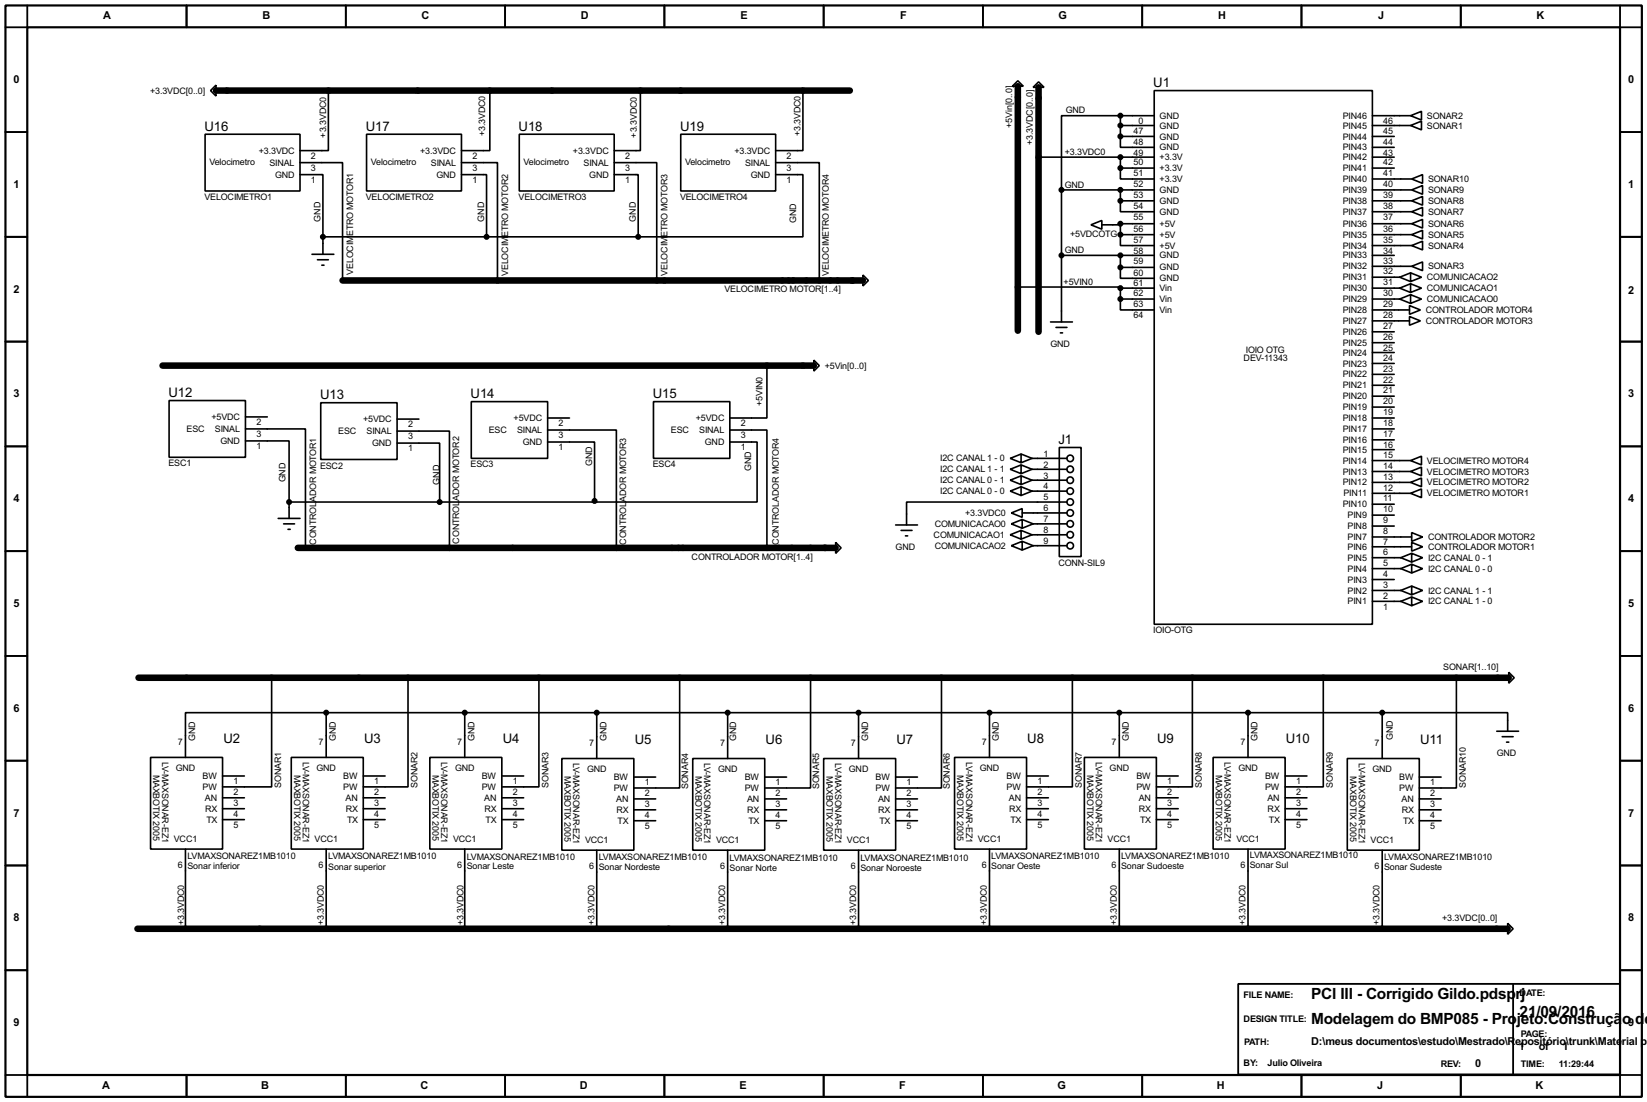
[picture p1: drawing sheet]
<svg xmlns="http://www.w3.org/2000/svg" width="383mm" height="256mm" viewBox="0 0 383 256" stroke-linecap="round" stroke-linejoin="round" font-family="sans-serif">
<path d="M1.3 1.3h381v254h-381zM6.3 6.3h370.9v243.9h-370.9z" fill="none" stroke="#000" stroke-width=".51"/>
<g fill="none" stroke="#000" stroke-width=".42">
<path d="M6.3 1.3v5h-5M43.4 1.3v5M80.5 1.3v5M117.6 1.3v5M154.7 1.3v5M191.8 1.3v5M228.9 1.3v5M265.9 1.3v5M303 1.3v5M340.1 1.3v5M377.2 1.3v5h5.1M1.3 30.7h5"/>
<path d="M377.2 30.7h5.1M1.3 55.1h5M377.2 55.1h5.1M1.3 79.5h5M377.2 79.5h5.1M1.3 103.9h5M377.2 103.9h5.1M1.3 128.3h5M377.2 128.3h5.1M1.3 152.7h5M377.2 152.7h5.1M1.3 177h5"/>
<path d="M377.2 177h5.1M1.3 201.4h5M377.2 201.4h5.1M1.3 225.8h5M288.3 229h88.9v21.1h-88.9zM352.3 229v21.1M377.2 225.8h5.1M1.3 250.2h5v5.1M43.4 250.2v5.1M80.5 250.2v5.1M117.6 250.2v5.1M154.7 250.2v5.1"/>
<path d="M191.8 250.2v5.1M228.9 250.2v5.1M265.9 250.2v5.1M303 250.2v5.1M340.1 250.2v5.1M382.3 250.2h-5.1v5.1"/>
</g>
<path d="M50.3 21.1h147.6M237 20.1v56.9M241.8 20.3v56.9M79.8 65.3h121.1M37.8 85.1h151.7M69.3 127.5h125.3M32.3 157.7h319M32 216.2h319" fill="none" stroke="#000" stroke-width="1.5"/>
<g fill="#000">
<circle cx="198.4" cy="65.3" r=".76"/>
<circle cx="192" cy="127.5" r=".76"/>
</g>
<g fill="none" stroke="#000" stroke-width=".38">
<path d="M50.3 19.8v2.6l-1.3-1.3zM237 18.8l1.3 1.3h-2.6zM241.8 19l1.3 1.3h-2.6zM47.8 31.2h22v13.2h-22zM69.8 37.8h10v27.5M76.5 21.1v14h-6.7M85.3 31.2h22.1v13.2h-22.1zM107.4 37.8h8.4v27.5M114 21.1v14h-6.6M120.9 31.2h22.1v13.2h-22.1zM143 37.8h9.9v27.5M149.1 21.1v14h-6.1"/>
<path d="M158.5 31.2h22.1v13.2h-22.1zM180.6 37.8h10.2v27.5M186.9 21.1v14h-6.3M241.8 36.6h26.9M260.9 39.1v2.6h7.8M260.9 31.7v2.6h7.8M260.9 26.9h-13.8v17.3M260.9 26.9v4.8M260.9 36.6v2.5M260.9 39.1h7.8M260.9 31.7h7.8M260.9 29.2h7.8"/>
<path d="M260.9 26.9h7.8M268.7 21.1h50.8v124.2h-50.8zM319.5 39.1h5.1M319.5 36.6h5.1M319.5 31.7h5.1M319.5 29.2h8.9M319.5 26.9h8.9M319.5 34.3h5.1M328.4 29.2l2.6-1v2zM328.4 26.9l2.6-1v2zM69.8 40.6h5.4v14.5M72.6 59.2h5.1"/>
<path d="M75.2 55.1v4.1M75.2 55.1h73.4M107.4 40.6h5.9v14.5M143 40.6h5.6v14.5M180.6 40.6h6.3v14.5h-38.3M247.1 59.4h21.6M247.1 44.2h21.6M247.1 44.2v30.7M254 52.3l2.5-1v2zM260.9 46.7v2.6h7.8M260.9 54.6v2.5h7.8M260.9 52.1h-.6v.2h-3.8"/>
<path d="M260.9 44.2v2.5M260.9 52.1v2.5M260.9 59.4v2.8M260.9 46.7h7.8M260.9 54.6h7.8M260.9 52.1h7.8M319.5 59.4h5.1M319.5 46.7h9.2M319.5 44.2h9.2M319.5 57.1h9.2M319.5 41.7h9.2M319.5 49.3h9.2"/>
<path d="M319.5 54.6h9.2M319.5 52.1h9.2M328.7 57.1l2.5-1v2.1zM328.7 44.2l2.5-1v2zM328.7 41.7l2.5-1.1v2.1zM328.7 49.3l2.5-1v2zM328.7 46.7l2.5-1v2.1zM328.7 54.6l2.5-1v2zM328.7 52.1l2.5-1v2zM73.9 60.5h2.6M74.9 61.7h.5M200.9 64l1.3 1.3-1.3 1.2z"/>
<path d="M237 66.8h23.9v.3M244.6 74.9h5.1M245.9 76.2h2.5M246.9 77.5h.5M260.9 69.6v2.5h7.8M260.9 62.2v2.6h7.8M260.9 69.6h7.8M260.9 62.2h7.8M260.9 67.1v2.5M260.9 67.1h7.8M319.5 69.6h6.4M319.5 62h9.2"/>
<path d="M319.5 67.1h6.4M319.5 64.5h6.4M319.5 72.1h8.7M319.5 74.7h8.7M319.5 79.8h5.1M319.5 77.2h5.1M325.9 67.1l2.5 1M325.9 69.6l2.5 1M325.9 64.5l2.5 1M328.2 71.1l2.5 1-2.5 1.1zM328.2 73.7l2.5 1-2.5 1zM328.4 66l2.6 1.1-2.6 1z"/>
<path d="M328.4 68.6l2.6 1-2.6 1zM328.4 63.5l2.6 1-2.6 1zM328.4 66l-2.5 1.1M328.4 68.6l-2.5 1M328.4 63.5l-2.5 1M328.7 62l2.5-1v2zM39.4 93.2h17.7v13.2h-17.7zM57.1 99.8h14v27.7h-1.8M57.1 97h5.1M74.7 93.7h17.8v13.2h-17.8zM92.5 97.5h5M109.7 93.5h17.8v13.2h-17.8z"/>
<path d="M127.5 97.3h5.1M152.1 93.5h17.8v13.2h-17.8zM178.6 85.1v12.2h-8.7M189.5 83.8l1.3 1.3-1.3 1.3zM319.5 99.8h5.1M319.5 97.3h5.1M319.5 94.7h5.1M319.5 92.2h5.1M319.5 87.1h5.1M319.5 84.6h5.1M319.5 82h5.1M319.5 89.7h5.1"/>
<path d="M57.1 102.6h10.2v14.2M67.3 116.8v3.8M67.3 116.8h35.1M92.5 103.1h9.9v13.7M92.5 100.3h12.1v27.2M127.5 102.9h10.9v13.7M127.5 100.1h16v27.4M138.4 116.6v.2h-36M169.9 102.9h6.4v13.9h-37.9v-.2M169.9 100.1h8.7v27.4M235.2 106.7l2.5-1v2zM235.2 109.2l2.5-1v2z"/>
<path d="M235.2 114.3l2.5-1v2zM235.2 111.8l2.5-1.1v2.1zM235.5 119.4l2.5-1v2zM237.7 105.7l2.6 1M237.7 108.2l2.6 1M237.7 113.3l2.6 1M237.7 110.7l2.6 1.1M238 119.4h10.4M240.3 106.7h8.1M240.3 109.2h8.1M240.3 111.8h8.1M240.3 114.3h8.1"/>
<path d="M240.3 106.7l-2.6 1M240.3 109.2l-2.6 1M240.3 114.3l-2.6 1M240.3 111.8l-2.6 1M246.6 104.1h5.1v25.4h-5.1zM248.4 116.8h-37.3v5.4M319.5 107.2h8.9M319.5 109.7h8.9M319.5 112.3h8.9M319.5 114.8h8.9M319.5 119.9h5.1M319.5 117.3h5.1"/>
<path d="M319.5 104.6h5.1M319.5 102.4h5.1M328.4 107.2l2.6-1v2zM328.4 109.7l2.6-1v2zM328.4 112.3l2.6-1v2zM328.4 114.8l2.6-1v2zM64.8 120.6h5M66 121.9h2.6M67.1 123.2h.5M194.6 126.2l1.2 1.3-1.2 1.3zM208.5 122.2h5.1M209.8 123.4h2.5"/>
<path d="M210.8 124.7h.5M235.2 124.5l2.5-1.1v2.1zM235.5 127l2.5-1v2zM235.5 121.9l2.5-1v2zM237.7 123.4l2.6 1.1M238 126l2.5 1M238 120.9l2.5 1M240.3 124.5h8.1M240.3 124.5l-2.6 1M240.5 121.9h7.9M240.5 127h7.9M240.5 127l-2.5 1"/>
<path d="M240.5 121.9l-2.5 1M319.5 140h6.6M319.5 137.4h6.6M319.5 132.3h6.6M319.5 129.8h6.6M319.5 125h9.2M319.5 127.3h9.2M319.5 122.4h5.1M319.5 134.9h5.1M326.1 140l2.6 1M326.1 137.4l2.6 1M326.1 132.3l2.6 1"/>
<path d="M326.1 129.8l2.6 1M328.7 138.9l2.5 1.1-2.5 1zM328.7 136.4l2.5 1-2.5 1zM328.7 131.3l2.5 1-2.5 1zM328.7 128.8l2.5 1-2.5 1zM328.7 124l2.5 1-2.5 1zM328.7 126.2l2.5 1.1-2.5 1zM328.7 138.9l-2.6 1.1M328.7 136.4l-2.6 1M328.7 131.3l-2.6 1M328.7 128.8l-2.6 1M63.2 157.7v25.4h-11.4"/>
<path d="M95 157.7v25.4h-10.4M125.5 157.7v25.4h-8.7M158.2 157.7v25.7h-10.6M188.7 157.7v25.7h-10.6M219.2 157.7v25.7h-10.7M249.7 157.7v25.4h-10.7M277.6 157.7v25.4h-8.4M308.1 157.7v25.4h-8.9M339.1 157.7v25.7h-8.6M351.3 156.5l1.3 1.2-1.3 1.3zM35.1 176.3h16.7v21.3h-16.7zM67.8 176.3h16.8v21.3h-16.8z"/>
<path d="M75.9 165.9h-32.7v10.4M75.9 165.9v10.4M75.9 165.9h245.9M100.1 176.3h16.7v21.3h-16.7zM108.2 165.9v10.4M130.8 176.5h16.8v21.4h-16.8zM138.9 165.9v10.6M161.3 176.5h16.8v21.4h-16.8zM169.4 165.9v10.6M191.8 176.5h16.7v21.4h-16.7zM199.9 165.9v10.6M222.2 176.3h16.8v21.3h-16.8z"/>
<path d="M230.4 165.9v10.4M252.5 176.3h16.7v21.3h-16.7zM260.6 165.9v10.4M282.4 176.3h16.8v21.3h-16.8zM290.6 165.9v10.4M313.7 176.5h16.8v21.4h-16.8zM321.8 165.9h29.2v4.3M321.8 165.9v10.6M348.5 170.2h5.1M349.8 171.4h2.5M350.8 172.7h.5M43.2 197.6v18.6"/>
<path d="M51.8 190.8h5.1M51.8 188.2h5.1M51.8 185.7h5.1M51.8 180.6h5.1M75.9 197.6v18.6M84.6 190.8h5.1M84.6 188.2h5.1M84.6 185.7h5.1M84.6 180.6h5.1M108.2 197.6v18.6M116.8 190.8h5.1M116.8 188.2h5.1"/>
<path d="M116.8 185.7h5.1M116.8 180.6h5.1M138.9 197.9v18.3M147.6 191h5.1M147.6 188.5h5.1M147.6 185.9h5.1M147.6 180.8h5.1M169.4 197.9v18.3M178.1 191h5M178.1 188.5h5M178.1 185.9h5M178.1 180.8h5"/>
<path d="M199.9 197.9v18.3M208.5 191h5.1M208.5 188.5h5.1M208.5 185.9h5.1M208.5 180.8h5.1M230.4 197.6v18.6M239 190.8h5.1M239 188.2h5.1M239 185.7h5.1M239 180.6h5.1M260.6 197.6v18.6M269.2 190.8h5.1"/>
<path d="M269.2 188.2h5.1M269.2 185.7h5.1M269.2 180.6h5.1M290.6 197.6v18.6M299.2 190.8h5.1M299.2 188.2h5.1M299.2 185.7h5.1M299.2 180.6h5.1M321.8 197.9v18.3M330.5 191h5M330.5 188.5h5M330.5 185.9h5"/>
<path d="M330.5 180.8h5M351 214.9l1.3 1.3-1.3 1.2z"/>
<circle cx="249.2" cy="109.2" r=".76"/>
<circle cx="249.2" cy="114.3" r=".76"/>
<circle cx="249.2" cy="116.8" r=".76"/>
<circle cx="249.2" cy="119.4" r=".76"/>
<circle cx="249.2" cy="106.7" r=".76"/>
<circle cx="249.2" cy="111.8" r=".76"/>
<circle cx="249.2" cy="127" r=".76"/>
<circle cx="249.2" cy="124.5" r=".76"/>
<circle cx="249.2" cy="121.9" r=".76"/>
</g>
<g fill="#000" stroke="#000" stroke-width=".38">
<circle cx="260.9" cy="36.6" r=".51"/>
<circle cx="260.9" cy="39.1" r=".51"/>
<circle cx="260.9" cy="31.7" r=".51"/>
<circle cx="260.9" cy="29.2" r=".51"/>
<circle cx="260.9" cy="26.9" r=".51"/>
<circle cx="75.2" cy="55.1" r=".51"/>
<circle cx="113.3" cy="55.1" r=".51"/>
<circle cx="148.6" cy="55.1" r=".51"/>
<circle cx="247.1" cy="59.4" r=".51"/>
<circle cx="247.1" cy="44.2" r=".51"/>
<circle cx="260.9" cy="44.2" r=".51"/>
<circle cx="260.9" cy="46.7" r=".51"/>
<circle cx="260.9" cy="59.4" r=".51"/>
<circle cx="260.9" cy="54.6" r=".51"/>
<circle cx="260.9" cy="52.1" r=".51"/>
<circle cx="260.9" cy="69.6" r=".51"/>
<circle cx="260.9" cy="67.1" r=".51"/>
<circle cx="260.9" cy="62.2" r=".51"/>
<circle cx="67.3" cy="116.8" r=".51"/>
<circle cx="102.4" cy="116.8" r=".51"/>
<circle cx="138.4" cy="116.6" r=".51"/>
<circle cx="75.9" cy="165.9" r=".51"/>
<circle cx="108.2" cy="165.9" r=".51"/>
<circle cx="138.9" cy="165.9" r=".51"/>
<circle cx="169.4" cy="165.9" r=".51"/>
<circle cx="199.9" cy="165.9" r=".51"/>
<circle cx="230.4" cy="165.9" r=".51"/>
<circle cx="260.6" cy="165.9" r=".51"/>
<circle cx="290.6" cy="165.9" r=".51"/>
<circle cx="321.8" cy="165.9" r=".51"/>
</g>
<g font-size="4">
<text x="305.3" y="232.5">PCI III - Corrigido Gildo.pdsp</text>
<text x="352.8" y="232.5">rj</text>
<text x="305.3" y="238.3">Modelagem do BMP085 - Pro</text>
<text x="353.1" y="238.3">jeto:Construçã</text>
<text x="353.8" y="236.6">21/09/2016</text>
<text x="377.7" y="238.3">o d</text>
<text x="382.9" y="238.3">e</text>
</g>
<g font-size="3.4">
<text x="268.5" y="20.3">U1</text>
<text x="47.6" y="30.4">U16</text>
<text x="85.2" y="30.4">U17</text>
<text x="120.7" y="30.4">U18</text>
<text x="158.3" y="30.4">U19</text>
<text x="39.2" y="92.4">U12</text>
<text x="74.5" y="92.9">U13</text>
<text x="109.6" y="92.7">U14</text>
<text x="152" y="92.7">U15</text>
<text x="246.4" y="103.3">J1</text>
<text x="52" y="172.9">U2</text>
<text x="84.8" y="172.9">U3</text>
<text x="117.1" y="172.9">U4</text>
<text x="147.8" y="173.1">U5</text>
<text x="178.3" y="173.1">U6</text>
<text x="208.7" y="173.1">U7</text>
<text x="239.2" y="172.9">U8</text>
<text x="269.4" y="172.9">U9</text>
<text x="299.4" y="172.9">U10</text>
<text x="330.6" y="173.1">U11</text>
</g>
<g font-size="2.8">
<text x="24" y="4.4">A</text>
<text x="61.1" y="4.4">B</text>
<text x="98.2" y="4.4">C</text>
<text x="135.3" y="4.4">D</text>
<text x="172.4" y="4.4">E</text>
<text x="209.6" y="4.4">F</text>
<text x="246.5" y="4.4">G</text>
<text x="283.6" y="4.4">H</text>
<text x="320.9" y="4.4">J</text>
<text x="357.8" y="4.4">K</text>
<text x="3.1" y="19.3">0</text>
<text x="379.1" y="19.3">0</text>
<text x="3.1" y="43.7">1</text>
<text x="379.1" y="43.7">1</text>
<text x="3.1" y="68.1">2</text>
<text x="379.1" y="68.4">2</text>
<text x="3.1" y="92.5">3</text>
<text x="379.1" y="92.5">3</text>
<text x="3.1" y="116.9">4</text>
<text x="379.1" y="116.9">4</text>
<text x="3.1" y="141.3">5</text>
<text x="379.1" y="141.3">5</text>
<text x="3.1" y="165.7">6</text>
<text x="379.1" y="165.7">6</text>
<text x="3.1" y="190">7</text>
<text x="379.1" y="190">7</text>
<text x="3.1" y="214.4">8</text>
<text x="379.1" y="214.4">8</text>
<text x="3.1" y="238.8">9</text>
<text x="379.1" y="238.8">9</text>
<text x="305.3" y="243.2">D:\meus documentos\estudo\Mestrado\R</text>
<text x="352.8" y="243.2">epositório\trunk\Mate</text>
<text x="353.7" y="244.3">1</text>
<text x="358.3" y="244.3">of</text>
<text x="363.8" y="244.3">1</text>
<text x="377.6" y="243.2">rial pe</text>
<text x="343.5" y="248.3">0</text>
<text x="23.8" y="253.5">A</text>
<text x="60.8" y="253.5">B</text>
<text x="97.9" y="253.5">C</text>
<text x="135" y="253.5">D</text>
<text x="172.2" y="253.5">E</text>
<text x="209.3" y="253.5">F</text>
<text x="246.2" y="253.5">G</text>
<text x="283.3" y="253.5">H</text>
<text x="320.6" y="253.5">J</text>
<text x="357.5" y="253.5">K</text>
</g>
<g font-size="2.4">
<text x="289.6" y="232.4">FILE NAME:</text>
<text x="353.8" y="231.9">DATE:</text>
<text x="289.6" y="237.8">DESIGN TITLE:</text>
<text x="289.7" y="243.2">PATH:</text>
<text x="354.1" y="241.3">PAGE:</text>
<text x="289.6" y="248.1">BY:</text>
<text x="295.1" y="248.1">Julio Oliveira</text>
<text x="335.4" y="248.2">REV:</text>
<text x="354.1" y="248.2">TIME:</text>
<text x="363" y="248.2">11:29:44</text>
</g>
<g font-size="2.3">
<text x="34.9" y="21.8">+3.3VDC[0..0]</text>
<text x="235.7" y="29.7" transform="rotate(-90 235.7 29.7)">+5Vin[0..0]</text>
<text x="248.2" y="26.4">GND</text>
<text x="265" y="28.8">0</text>
<text x="270" y="29.9">GND</text>
<text x="270" y="27.6">GND</text>
<text x="312.6" y="27.6">PIN46</text>
<text x="312.6" y="29.9">PIN45</text>
<text x="322.1" y="28.8">46</text>
<text x="332.2" y="29.9">SONAR1</text>
<text x="332.2" y="27.6">SONAR2</text>
<text x="60.2" y="35.8">+3.3VDC</text>
<text x="75.9" y="32" transform="rotate(-90 75.9 32)">+3.3VDC0</text>
<text x="97.8" y="35.8">+3.3VDC</text>
<text x="113" y="31.8" transform="rotate(-90 113 31.8)">+3.3VDC0</text>
<text x="133.4" y="35.8">+3.3VDC</text>
<text x="148.3" y="32" transform="rotate(-90 148.3 32)">+3.3VDC0</text>
<text x="171" y="35.8">+3.3VDC</text>
<text x="186.4" y="31.8" transform="rotate(-90 186.4 31.8)">+3.3VDC0</text>
<text x="240.5" y="33.8" transform="rotate(-90 240.5 33.8)">+3.3VDC[0..0]</text>
<text x="263.9" y="31.1">47</text>
<text x="263.9" y="33.7">48</text>
<text x="270" y="35">GND</text>
<text x="270" y="32.5">GND</text>
<text x="312.6" y="35">PIN43</text>
<text x="312.6" y="32.5">PIN44</text>
<text x="322.1" y="33.7">44</text>
<text x="322.1" y="31.1">45</text>
<text x="48.8" y="38.5">Velocimetro</text>
<text x="62.7" y="38.6">SINAL</text>
<text x="64.1" y="41.4">GND</text>
<text x="72.4" y="37">2</text>
<text x="72.4" y="39.8">3</text>
<text x="86.4" y="38.5">Velocimetro</text>
<text x="100.3" y="38.6">SINAL</text>
<text x="101.6" y="41.4">GND</text>
<text x="110" y="37">2</text>
<text x="110" y="39.8">3</text>
<text x="121.9" y="38.5">Velocimetro</text>
<text x="135.9" y="38.6">SINAL</text>
<text x="137.2" y="41.4">GND</text>
<text x="145.5" y="37">2</text>
<text x="145.5" y="39.8">3</text>
<text x="159.5" y="38.5">Velocimetro</text>
<text x="173.5" y="38.6">SINAL</text>
<text x="174.8" y="41.4">GND</text>
<text x="183.1" y="37">2</text>
<text x="183.1" y="39.8">3</text>
<text x="247.9" y="36">+3.3VDC0</text>
<text x="263.9" y="36.2">49</text>
<text x="263.9" y="38.5">50</text>
<text x="263.9" y="41">51</text>
<text x="270" y="37.3">+3.3V</text>
<text x="270" y="39.8">+3.3V</text>
<text x="312.6" y="39.8">PIN41</text>
<text x="312.6" y="37.3">PIN42</text>
<text x="322.1" y="41">41</text>
<text x="322.1" y="38.5">42</text>
<text x="322.1" y="36.2">43</text>
<text x="47.6" y="46.6">VELOCIMETRO1</text>
<text x="72.4" y="42.5">1</text>
<text x="85.2" y="46.6">VELOCIMETRO2</text>
<text x="110" y="42.5">1</text>
<text x="120.7" y="46.6">VELOCIMETRO3</text>
<text x="145.5" y="42.5">1</text>
<text x="158.3" y="46.6">VELOCIMETRO4</text>
<text x="183.1" y="42.5">1</text>
<text x="247.9" y="43.6">GND</text>
<text x="263.9" y="43.6">52</text>
<text x="263.9" y="46.1">53</text>
<text x="270" y="42.4">+3.3V</text>
<text x="270" y="44.9">GND</text>
<text x="270" y="47.5">GND</text>
<text x="312.6" y="47.5">PIN38</text>
<text x="312.6" y="42.4">PIN40</text>
<text x="312.6" y="44.9">PIN39</text>
<text x="322.1" y="43.6">40</text>
<text x="322.1" y="46.1">39</text>
<text x="332.5" y="44.9">SONAR9</text>
<text x="332.5" y="42.4">SONAR10</text>
<text x="332.5" y="47.5">SONAR8</text>
<text x="74.6" y="51.6" transform="rotate(-90 74.6 51.6)">GND</text>
<text x="112.7" y="51.6" transform="rotate(-90 112.7 51.6)">GND</text>
<text x="148" y="51.6" transform="rotate(-90 148 51.6)">GND</text>
<text x="185.4" y="51.8" transform="rotate(-90 185.4 51.8)">GND</text>
<text x="263.9" y="51.2">55</text>
<text x="263.9" y="48.6">54</text>
<text x="263.9" y="54">56</text>
<text x="270" y="50">GND</text>
<text x="270" y="52.8">+5V</text>
<text x="312.6" y="50">PIN37</text>
<text x="312.6" y="52.8">PIN36</text>
<text x="322.1" y="48.6">38</text>
<text x="322.1" y="51.2">37</text>
<text x="322.1" y="54">36</text>
<text x="332.5" y="50">SONAR7</text>
<text x="332.5" y="52.8">SONAR6</text>
<text x="82.3" y="54.9" transform="rotate(-90 82.3 54.9)">ETRO MOTOR1</text>
<text x="247.9" y="58.9">GND</text>
<text x="249.1" y="55.1">+5VDCOTG</text>
<text x="263.9" y="59.1">58</text>
<text x="263.9" y="56.5">57</text>
<text x="270" y="57.9">+5V</text>
<text x="270" y="55.3">+5V</text>
<text x="312.6" y="57.9">PIN34</text>
<text x="312.6" y="55.3">PIN35</text>
<text x="322.1" y="59.1">34</text>
<text x="322.1" y="56.5">35</text>
<text x="332.5" y="57.9">SONAR4</text>
<text x="332.5" y="55.3">SONAR5</text>
<text x="82.3" y="64" transform="rotate(-90 82.3 64)">VELOCIM</text>
<text x="118.3" y="64.3" transform="rotate(-90 118.3 64.3)">VELOCIMETRO MOTOR2</text>
<text x="155.4" y="64.3" transform="rotate(-90 155.4 64.3)">VELOCIMETRO MOTOR3</text>
<text x="193" y="64.3" transform="rotate(-90 193 64.3)">VELOCIMETRO MOTOR4</text>
<text x="263.9" y="61.3">59</text>
<text x="263.9" y="64.1">60</text>
<text x="270" y="60.2">GND</text>
<text x="270" y="65.5">GND</text>
<text x="270" y="62.9">GND</text>
<text x="312.6" y="65.2">PIN31</text>
<text x="312.6" y="62.7">PIN32</text>
<text x="312.6" y="60.2">PIN33</text>
<text x="322.1" y="63.9">32</text>
<text x="322.1" y="61.3">33</text>
<text x="332.2" y="65.2">COMUNICACAO2</text>
<text x="332.5" y="62.7">SONAR3</text>
<text x="168.7" y="68">VELOCIMETRO MOTOR[1..4]</text>
<text x="247.6" y="66.3">+5VIN0</text>
<text x="263.9" y="66.7">61</text>
<text x="263.9" y="69">62</text>
<text x="263.9" y="71.5">63</text>
<text x="270" y="67.8">Vin</text>
<text x="270" y="70.3">Vin</text>
<text x="312.6" y="70.3">PIN29</text>
<text x="312.6" y="67.8">PIN30</text>
<text x="322.1" y="71.5">29</text>
<text x="322.1" y="66.4">31</text>
<text x="322.1" y="69">30</text>
<text x="332.2" y="67.8">COMUNICACAO1</text>
<text x="332.2" y="70.3">COMUNICACAO0</text>
<text x="263.9" y="74">64</text>
<text x="270" y="72.9">Vin</text>
<text x="312.6" y="77.9">PIN26</text>
<text x="312.6" y="75.4">PIN27</text>
<text x="312.6" y="72.9">PIN28</text>
<text x="322.1" y="76.6">27</text>
<text x="322.1" y="74">28</text>
<text x="332" y="72.9">CONTROLADOR MOTOR4</text>
<text x="332" y="75.4">CONTROLADOR MOTOR3</text>
<text x="244.6" y="80.7">GND</text>
<text x="289.6" y="83.9">DEV-11343</text>
<text x="290.1" y="82.2">IOIO OTG</text>
<text x="312.6" y="82.8">PIN24</text>
<text x="312.6" y="80.5">PIN25</text>
<text x="322.1" y="83.9">24</text>
<text x="322.1" y="81.7">25</text>
<text x="322.1" y="79.1">26</text>
<text x="192" y="85.8">+5Vin[0..0]</text>
<text x="312.6" y="87.8">PIN22</text>
<text x="312.6" y="85.3">PIN23</text>
<text x="322.1" y="89">22</text>
<text x="322.1" y="86.5">23</text>
<text x="177.5" y="94.5" transform="rotate(-90 177.5 94.5)">+5VIN0</text>
<text x="312.6" y="95.5">PIN19</text>
<text x="312.6" y="92.9">PIN20</text>
<text x="312.6" y="90.4">PIN21</text>
<text x="322.1" y="94.1">20</text>
<text x="322.1" y="91.6">21</text>
<text x="43.4" y="100.5">ESC</text>
<text x="49.2" y="97.7">+5VDC</text>
<text x="50" y="100.5">SINAL</text>
<text x="59.7" y="98.9">2</text>
<text x="59.7" y="101.7">3</text>
<text x="78.7" y="101">ESC</text>
<text x="84.5" y="98.3">+5VDC</text>
<text x="85.3" y="101">SINAL</text>
<text x="95" y="99.4">2</text>
<text x="113.8" y="100.7">ESC</text>
<text x="119.6" y="98">+5VDC</text>
<text x="120.4" y="100.8">SINAL</text>
<text x="130" y="99.2">2</text>
<text x="130" y="102">3</text>
<text x="156.2" y="100.7">ESC</text>
<text x="162" y="98">+5VDC</text>
<text x="162.8" y="100.8">SINAL</text>
<text x="172.5" y="99.2">2</text>
<text x="172.5" y="102">3</text>
<text x="312.6" y="100.5">PIN17</text>
<text x="312.6" y="98">PIN18</text>
<text x="322.1" y="101.7">17</text>
<text x="322.1" y="99.2">18</text>
<text x="322.1" y="96.6">19</text>
<text x="51.4" y="103.3">GND</text>
<text x="59.7" y="104.5">1</text>
<text x="86.7" y="103.8">GND</text>
<text x="95" y="105">1</text>
<text x="95" y="102.2">3</text>
<text x="121.7" y="103.6">GND</text>
<text x="130" y="104.8">1</text>
<text x="164.1" y="103.6">GND</text>
<text x="172.5" y="104.8">1</text>
<text x="218.9" y="107.4">I2C CANAL 1 - 0</text>
<text x="243" y="106.3">1</text>
<text x="312.6" y="107.9">PIN14</text>
<text x="312.6" y="105.4">PIN15</text>
<text x="312.6" y="103.1">PIN16</text>
<text x="322.1" y="106.6">15</text>
<text x="322.1" y="104.3">16</text>
<text x="332.2" y="107.9">VELOCIMETRO MOTOR4</text>
<text x="39.2" y="108.5">ESC1</text>
<text x="66.5" y="112.3" transform="rotate(-90 66.5 112.3)">GND</text>
<text x="74.5" y="109.1">ESC2</text>
<text x="102.3" y="112.8" transform="rotate(-90 102.3 112.8)">GND</text>
<text x="109.6" y="108.8">ESC3</text>
<text x="137.9" y="108.5" transform="rotate(-90 137.9 108.5)">GND</text>
<text x="152" y="108.8">ESC4</text>
<text x="174.9" y="109.6" transform="rotate(-90 174.9 109.6)">GND</text>
<text x="218.9" y="109.9">I2C CANAL 1 - 1</text>
<text x="218.9" y="112.5">I2C CANAL 0 - 1</text>
<text x="243" y="108.8">2</text>
<text x="243" y="111.4">3</text>
<text x="243" y="113.9">4</text>
<text x="312.6" y="110.4">PIN13</text>
<text x="312.6" y="113">PIN12</text>
<text x="322.1" y="111.6">13</text>
<text x="322.1" y="109.1">14</text>
<text x="332.2" y="110.4">VELOCIMETRO MOTOR3</text>
<text x="332.2" y="113">VELOCIMETRO MOTOR2</text>
<text x="73.6" y="116.8" transform="rotate(-90 73.6 116.8)">ADOR MOTOR1</text>
<text x="106.9" y="116.6" transform="rotate(-90 106.9 116.6)">ADOR MOTOR2</text>
<text x="218.9" y="115">I2C CANAL 0 - 0</text>
<text x="243" y="116.5">5</text>
<text x="243" y="119">6</text>
<text x="312.6" y="118.1">PIN10</text>
<text x="312.8" y="115.5">PIN11</text>
<text x="322.1" y="119.3">10</text>
<text x="322.1" y="116.7">11</text>
<text x="322.1" y="114.2">12</text>
<text x="332.2" y="115.5">VELOCIMETRO MOTOR1</text>
<text x="217.4" y="125.2">COMUNICACAO1</text>
<text x="217.6" y="122.6">COMUNICACAO0</text>
<text x="224.7" y="120.1">+3.3VDC0</text>
<text x="243" y="121.5">7</text>
<text x="243" y="124.1">8</text>
<text x="313.8" y="125.7">PIN7</text>
<text x="313.8" y="123.1">PIN8</text>
<text x="313.8" y="120.6">PIN9</text>
<text x="322.1" y="124.3">8</text>
<text x="322.1" y="121.8">9</text>
<text x="332.5" y="125.7">CONTROLADOR MOTOR2</text>
<text x="73.6" y="126.7" transform="rotate(-90 73.6 126.7)">CONTROL</text>
<text x="106.9" y="126.5" transform="rotate(-90 106.9 126.5)">CONTROL</text>
<text x="145.8" y="126.7" transform="rotate(-90 145.8 126.7)">CONTROLADOR MOTOR3</text>
<text x="161" y="130.3">CONTROLADOR MOTOR[1..4]</text>
<text x="181.3" y="126.7" transform="rotate(-90 181.3 126.7)">CONTROLADOR MOTOR4</text>
<text x="208.5" y="128">GND</text>
<text x="217.6" y="127.7">COMUNICACAO2</text>
<text x="243" y="126.6">9</text>
<text x="246.4" y="131.6">CONN-SIL9</text>
<text x="313.8" y="130.5">PIN5</text>
<text x="313.8" y="128">PIN6</text>
<text x="322.1" y="131.7">5</text>
<text x="322.1" y="129.2">6</text>
<text x="322.1" y="126.9">7</text>
<text x="332.5" y="130.5">I2C CANAL 0 - 1</text>
<text x="332.5" y="128">CONTROLADOR MOTOR1</text>
<text x="313.8" y="133.1">PIN4</text>
<text x="313.8" y="135.6">PIN3</text>
<text x="322.1" y="134.2">4</text>
<text x="322.1" y="136.8">3</text>
<text x="332.5" y="133.1">I2C CANAL 0 - 0</text>
<text x="313.8" y="140.7">PIN1</text>
<text x="313.8" y="138.1">PIN2</text>
<text x="322.1" y="141.9">1</text>
<text x="322.1" y="139.3">2</text>
<text x="332.5" y="140.7">I2C CANAL 1 - 0</text>
<text x="332.5" y="138.1">I2C CANAL 1 - 1</text>
<text x="268.5" y="147.4">IOIO-OTG</text>
<text x="336" y="155.9">SONAR[1..10]</text>
<text x="41.4" y="173.4">7</text>
<text x="45.4" y="172.5" transform="rotate(-90 45.4 172.5)">GND</text>
<text x="74.2" y="173.4">7</text>
<text x="78.2" y="172.5" transform="rotate(-90 78.2 172.5)">GND</text>
<text x="106.4" y="173.4">7</text>
<text x="110.4" y="172.5" transform="rotate(-90 110.4 172.5)">GND</text>
<text x="137.2" y="173.6">7</text>
<text x="141.2" y="172.5" transform="rotate(-90 141.2 172.5)">GND</text>
<text x="167.6" y="173.6">7</text>
<text x="171.4" y="172.5" transform="rotate(-90 171.4 172.5)">GND</text>
<text x="198.1" y="173.6">7</text>
<text x="202.1" y="172.5" transform="rotate(-90 202.1 172.5)">GND</text>
<text x="228.6" y="173.4">7</text>
<text x="232.6" y="172.5" transform="rotate(-90 232.6 172.5)">GND</text>
<text x="258.8" y="173.4">7</text>
<text x="262.8" y="172.5" transform="rotate(-90 262.8 172.5)">GND</text>
<text x="288.8" y="173.4">7</text>
<text x="292.8" y="172.5" transform="rotate(-90 292.8 172.5)">GND</text>
<text x="320" y="173.6">7</text>
<text x="324.3" y="172.2" transform="rotate(-90 324.3 172.2)">GND</text>
<text x="37.7" y="177.3" transform="rotate(90 37.7 177.3)">LV-MAXSONAR-EZ1</text>
<text x="40.9" y="179.5">GND</text>
<text x="70.5" y="177.3" transform="rotate(90 70.5 177.3)">LV-MAXSONAR-EZ1</text>
<text x="73.7" y="179.5">GND</text>
<text x="102.7" y="177.3" transform="rotate(90 102.7 177.3)">LV-MAXSONAR-EZ1</text>
<text x="106" y="179.5">GND</text>
<text x="133.5" y="177.5" transform="rotate(90 133.5 177.5)">LV-MAXSONAR-EZ1</text>
<text x="136.7" y="179.7">GND</text>
<text x="164" y="177.5" transform="rotate(90 164 177.5)">LV-MAXSONAR-EZ1</text>
<text x="167.2" y="179.7">GND</text>
<text x="194.4" y="177.5" transform="rotate(90 194.4 177.5)">LV-MAXSONAR-EZ1</text>
<text x="197.7" y="179.7">GND</text>
<text x="224.9" y="177.3" transform="rotate(90 224.9 177.3)">LV-MAXSONAR-EZ1</text>
<text x="228.1" y="179.5">GND</text>
<text x="255.1" y="177.3" transform="rotate(90 255.1 177.3)">LV-MAXSONAR-EZ1</text>
<text x="258.4" y="179.5">GND</text>
<text x="285.1" y="177.3" transform="rotate(90 285.1 177.3)">LV-MAXSONAR-EZ1</text>
<text x="288.3" y="179.5">GND</text>
<text x="316.4" y="177.5" transform="rotate(90 316.4 177.5)">LV-MAXSONAR-EZ1</text>
<text x="319.6" y="179.7">GND</text>
<text x="348.5" y="176">GND</text>
<text x="35.7" y="180.3" transform="rotate(90 35.7 180.3)">MAXBOTIX 2005</text>
<text x="47.2" y="183.9">PW</text>
<text x="47.2" y="181.3">BW</text>
<text x="54.4" y="185">2</text>
<text x="54.4" y="182.5">1</text>
<text x="65.5" y="183.4" transform="rotate(-90 65.5 183.4)">SONAR1</text>
<text x="68.5" y="180.3" transform="rotate(90 68.5 180.3)">MAXBOTIX 2005</text>
<text x="79.9" y="183.9">PW</text>
<text x="79.9" y="181.3">BW</text>
<text x="87.1" y="185">2</text>
<text x="87.1" y="182.5">1</text>
<text x="97.2" y="183.4" transform="rotate(-90 97.2 183.4)">SONAR2</text>
<text x="100.7" y="180.3" transform="rotate(90 100.7 180.3)">MAXBOTIX 2005</text>
<text x="112.2" y="183.9">PW</text>
<text x="112.2" y="181.3">BW</text>
<text x="119.4" y="185">2</text>
<text x="119.4" y="182.5">1</text>
<text x="127.7" y="183.4" transform="rotate(-90 127.7 183.4)">SONAR3</text>
<text x="131.4" y="180.6" transform="rotate(90 131.4 180.6)">MAXBOTIX 2005</text>
<text x="142.9" y="184.1">PW</text>
<text x="142.9" y="181.6">BW</text>
<text x="150.1" y="185.3">2</text>
<text x="150.1" y="182.8">1</text>
<text x="160.2" y="183.6" transform="rotate(-90 160.2 183.6)">SONAR4</text>
<text x="161.9" y="180.6" transform="rotate(90 161.9 180.6)">MAXBOTIX 2005</text>
<text x="173.4" y="184.1">PW</text>
<text x="173.4" y="181.6">BW</text>
<text x="180.6" y="185.3">2</text>
<text x="180.6" y="182.8">1</text>
<text x="190.7" y="183.6" transform="rotate(-90 190.7 183.6)">SONAR5</text>
<text x="192.4" y="180.6" transform="rotate(90 192.4 180.6)">MAXBOTIX 2005</text>
<text x="203.9" y="184.1">PW</text>
<text x="203.9" y="181.6">BW</text>
<text x="211.1" y="185.3">2</text>
<text x="211.1" y="182.8">1</text>
<text x="221.1" y="183.6" transform="rotate(-90 221.1 183.6)">SONAR6</text>
<text x="222.9" y="180.3" transform="rotate(90 222.9 180.3)">MAXBOTIX 2005</text>
<text x="234.4" y="183.9">PW</text>
<text x="234.4" y="181.3">BW</text>
<text x="241.6" y="185">2</text>
<text x="241.6" y="182.5">1</text>
<text x="251.9" y="183.4" transform="rotate(-90 251.9 183.4)">SONAR7</text>
<text x="253.1" y="180.3" transform="rotate(90 253.1 180.3)">MAXBOTIX 2005</text>
<text x="264.6" y="183.9">PW</text>
<text x="264.6" y="181.3">BW</text>
<text x="271.8" y="185">2</text>
<text x="271.8" y="182.5">1</text>
<text x="279.8" y="183.4" transform="rotate(-90 279.8 183.4)">SONAR8</text>
<text x="283.1" y="180.3" transform="rotate(90 283.1 180.3)">MAXBOTIX 2005</text>
<text x="294.6" y="183.9">PW</text>
<text x="294.6" y="181.3">BW</text>
<text x="301.8" y="185">2</text>
<text x="301.8" y="182.5">1</text>
<text x="310.3" y="183.4" transform="rotate(-90 310.3 183.4)">SONAR9</text>
<text x="314.3" y="180.6" transform="rotate(90 314.3 180.6)">MAXBOTIX 2005</text>
<text x="325.8" y="184.1">PW</text>
<text x="325.8" y="181.6">BW</text>
<text x="333" y="185.3">2</text>
<text x="333" y="182.8">1</text>
<text x="341.3" y="183.4" transform="rotate(-90 341.3 183.4)">SONAR10</text>
<text x="47.7" y="186.4">AN</text>
<text x="47.8" y="188.9">RX</text>
<text x="48" y="191.5">TX</text>
<text x="54.4" y="190.1">4</text>
<text x="54.4" y="187.6">3</text>
<text x="80.5" y="186.4">AN</text>
<text x="80.5" y="188.9">RX</text>
<text x="80.8" y="191.5">TX</text>
<text x="87.1" y="190.1">4</text>
<text x="87.1" y="187.6">3</text>
<text x="112.7" y="186.4">AN</text>
<text x="112.8" y="188.9">RX</text>
<text x="113.1" y="191.5">TX</text>
<text x="119.4" y="190.1">4</text>
<text x="119.4" y="187.6">3</text>
<text x="143.5" y="186.6">AN</text>
<text x="143.5" y="189.2">RX</text>
<text x="143.8" y="191.7">TX</text>
<text x="150.1" y="190.4">4</text>
<text x="150.1" y="187.8">3</text>
<text x="173.9" y="186.6">AN</text>
<text x="174" y="189.2">RX</text>
<text x="174.3" y="191.7">TX</text>
<text x="180.6" y="190.4">4</text>
<text x="180.6" y="187.8">3</text>
<text x="204.4" y="186.6">AN</text>
<text x="204.5" y="189.2">RX</text>
<text x="204.8" y="191.7">TX</text>
<text x="211.1" y="190.4">4</text>
<text x="211.1" y="187.8">3</text>
<text x="234.9" y="186.4">AN</text>
<text x="234.9" y="188.9">RX</text>
<text x="235.2" y="191.5">TX</text>
<text x="241.6" y="190.1">4</text>
<text x="241.6" y="187.6">3</text>
<text x="265.1" y="186.4">AN</text>
<text x="265.2" y="188.9">RX</text>
<text x="265.5" y="191.5">TX</text>
<text x="271.8" y="190.1">4</text>
<text x="271.8" y="187.6">3</text>
<text x="295.1" y="186.4">AN</text>
<text x="295.1" y="188.9">RX</text>
<text x="295.4" y="191.5">TX</text>
<text x="301.8" y="190.1">4</text>
<text x="301.8" y="187.6">3</text>
<text x="326.3" y="186.6">AN</text>
<text x="326.4" y="189.2">RX</text>
<text x="326.7" y="191.7">TX</text>
<text x="333" y="190.4">4</text>
<text x="333" y="187.8">3</text>
<text x="40.5" y="196">VCC1</text>
<text x="54.4" y="192.7">5</text>
<text x="73.2" y="196">VCC1</text>
<text x="87.1" y="192.7">5</text>
<text x="105.5" y="196">VCC1</text>
<text x="119.4" y="192.7">5</text>
<text x="136.2" y="196.2">VCC1</text>
<text x="150.1" y="192.9">5</text>
<text x="166.7" y="196.2">VCC1</text>
<text x="180.6" y="192.9">5</text>
<text x="197.2" y="196.2">VCC1</text>
<text x="211.1" y="192.9">5</text>
<text x="227.7" y="196">VCC1</text>
<text x="241.6" y="192.7">5</text>
<text x="257.9" y="196">VCC1</text>
<text x="271.8" y="192.7">5</text>
<text x="287.9" y="196">VCC1</text>
<text x="301.8" y="192.7">5</text>
<text x="319.1" y="196.2">VCC1</text>
<text x="333" y="192.9">5</text>
<text x="41.4" y="202.1">6</text>
<text x="43.6" y="199.9">LVMAXSONAREZ1MB1010</text>
<text x="43.6" y="202.2">Sonar inferior</text>
<text x="74.2" y="202.1">6</text>
<text x="76.4" y="199.9">LVMAXSONAREZ1MB1010</text>
<text x="76.4" y="202.5">Sonar superior</text>
<text x="106.4" y="202.1">6</text>
<text x="108.7" y="200.2">LVMAXSONAREZ1MB1010</text>
<text x="108.7" y="202.2">Sonar Leste</text>
<text x="137.2" y="202.3">6</text>
<text x="139.4" y="200.2">LVMAXSONAREZ1MB1010</text>
<text x="139.4" y="202.5">Sonar Nordeste</text>
<text x="167.6" y="202.3">6</text>
<text x="169.9" y="200.4">LVMAXSONAREZ1MB1010</text>
<text x="169.9" y="202.7">Sonar Norte</text>
<text x="198.1" y="202.3">6</text>
<text x="200.3" y="200.4">LVMAXSONAREZ1MB1010</text>
<text x="200.3" y="202.7">Sonar Noroeste</text>
<text x="228.6" y="202.1">6</text>
<text x="230.8" y="199.9">LVMAXSONAREZ1MB1010</text>
<text x="230.8" y="202.2">Sonar Oeste</text>
<text x="258.8" y="202.1">6</text>
<text x="261" y="199.9">LVMAXSONAREZ1MB1010</text>
<text x="261" y="202.2">Sonar Sudoeste</text>
<text x="288.8" y="202.1">6</text>
<text x="291" y="199.7">LVMAXSONAREZ1MB1010</text>
<text x="291" y="202">Sonar Sul</text>
<text x="320" y="202.3">6</text>
<text x="322.2" y="200.2">LVMAXSONAREZ1MB1010</text>
<text x="322.2" y="202.5">Sonar Sudeste</text>
<text x="42.9" y="215.4" transform="rotate(-90 42.9 215.4)">+3.3VDC0</text>
<text x="75.4" y="215.4" transform="rotate(-90 75.4 215.4)">+3.3VDC0</text>
<text x="107.9" y="215.4" transform="rotate(-90 107.9 215.4)">+3.3VDC0</text>
<text x="138.4" y="215.4" transform="rotate(-90 138.4 215.4)">+3.3VDC0</text>
<text x="168.9" y="215.4" transform="rotate(-90 168.9 215.4)">+3.3VDC0</text>
<text x="199.3" y="215.4" transform="rotate(-90 199.3 215.4)">+3.3VDC0</text>
<text x="229.8" y="215.4" transform="rotate(-90 229.8 215.4)">+3.3VDC0</text>
<text x="260" y="215.4" transform="rotate(-90 260 215.4)">+3.3VDC0</text>
<text x="290" y="215.4" transform="rotate(-90 290 215.4)">+3.3VDC0</text>
<text x="321.2" y="215.4" transform="rotate(-90 321.2 215.4)">+3.3VDC0</text>
<text x="335.8" y="214.3">+3.3VDC[0..0]</text>
</g>
</svg>
